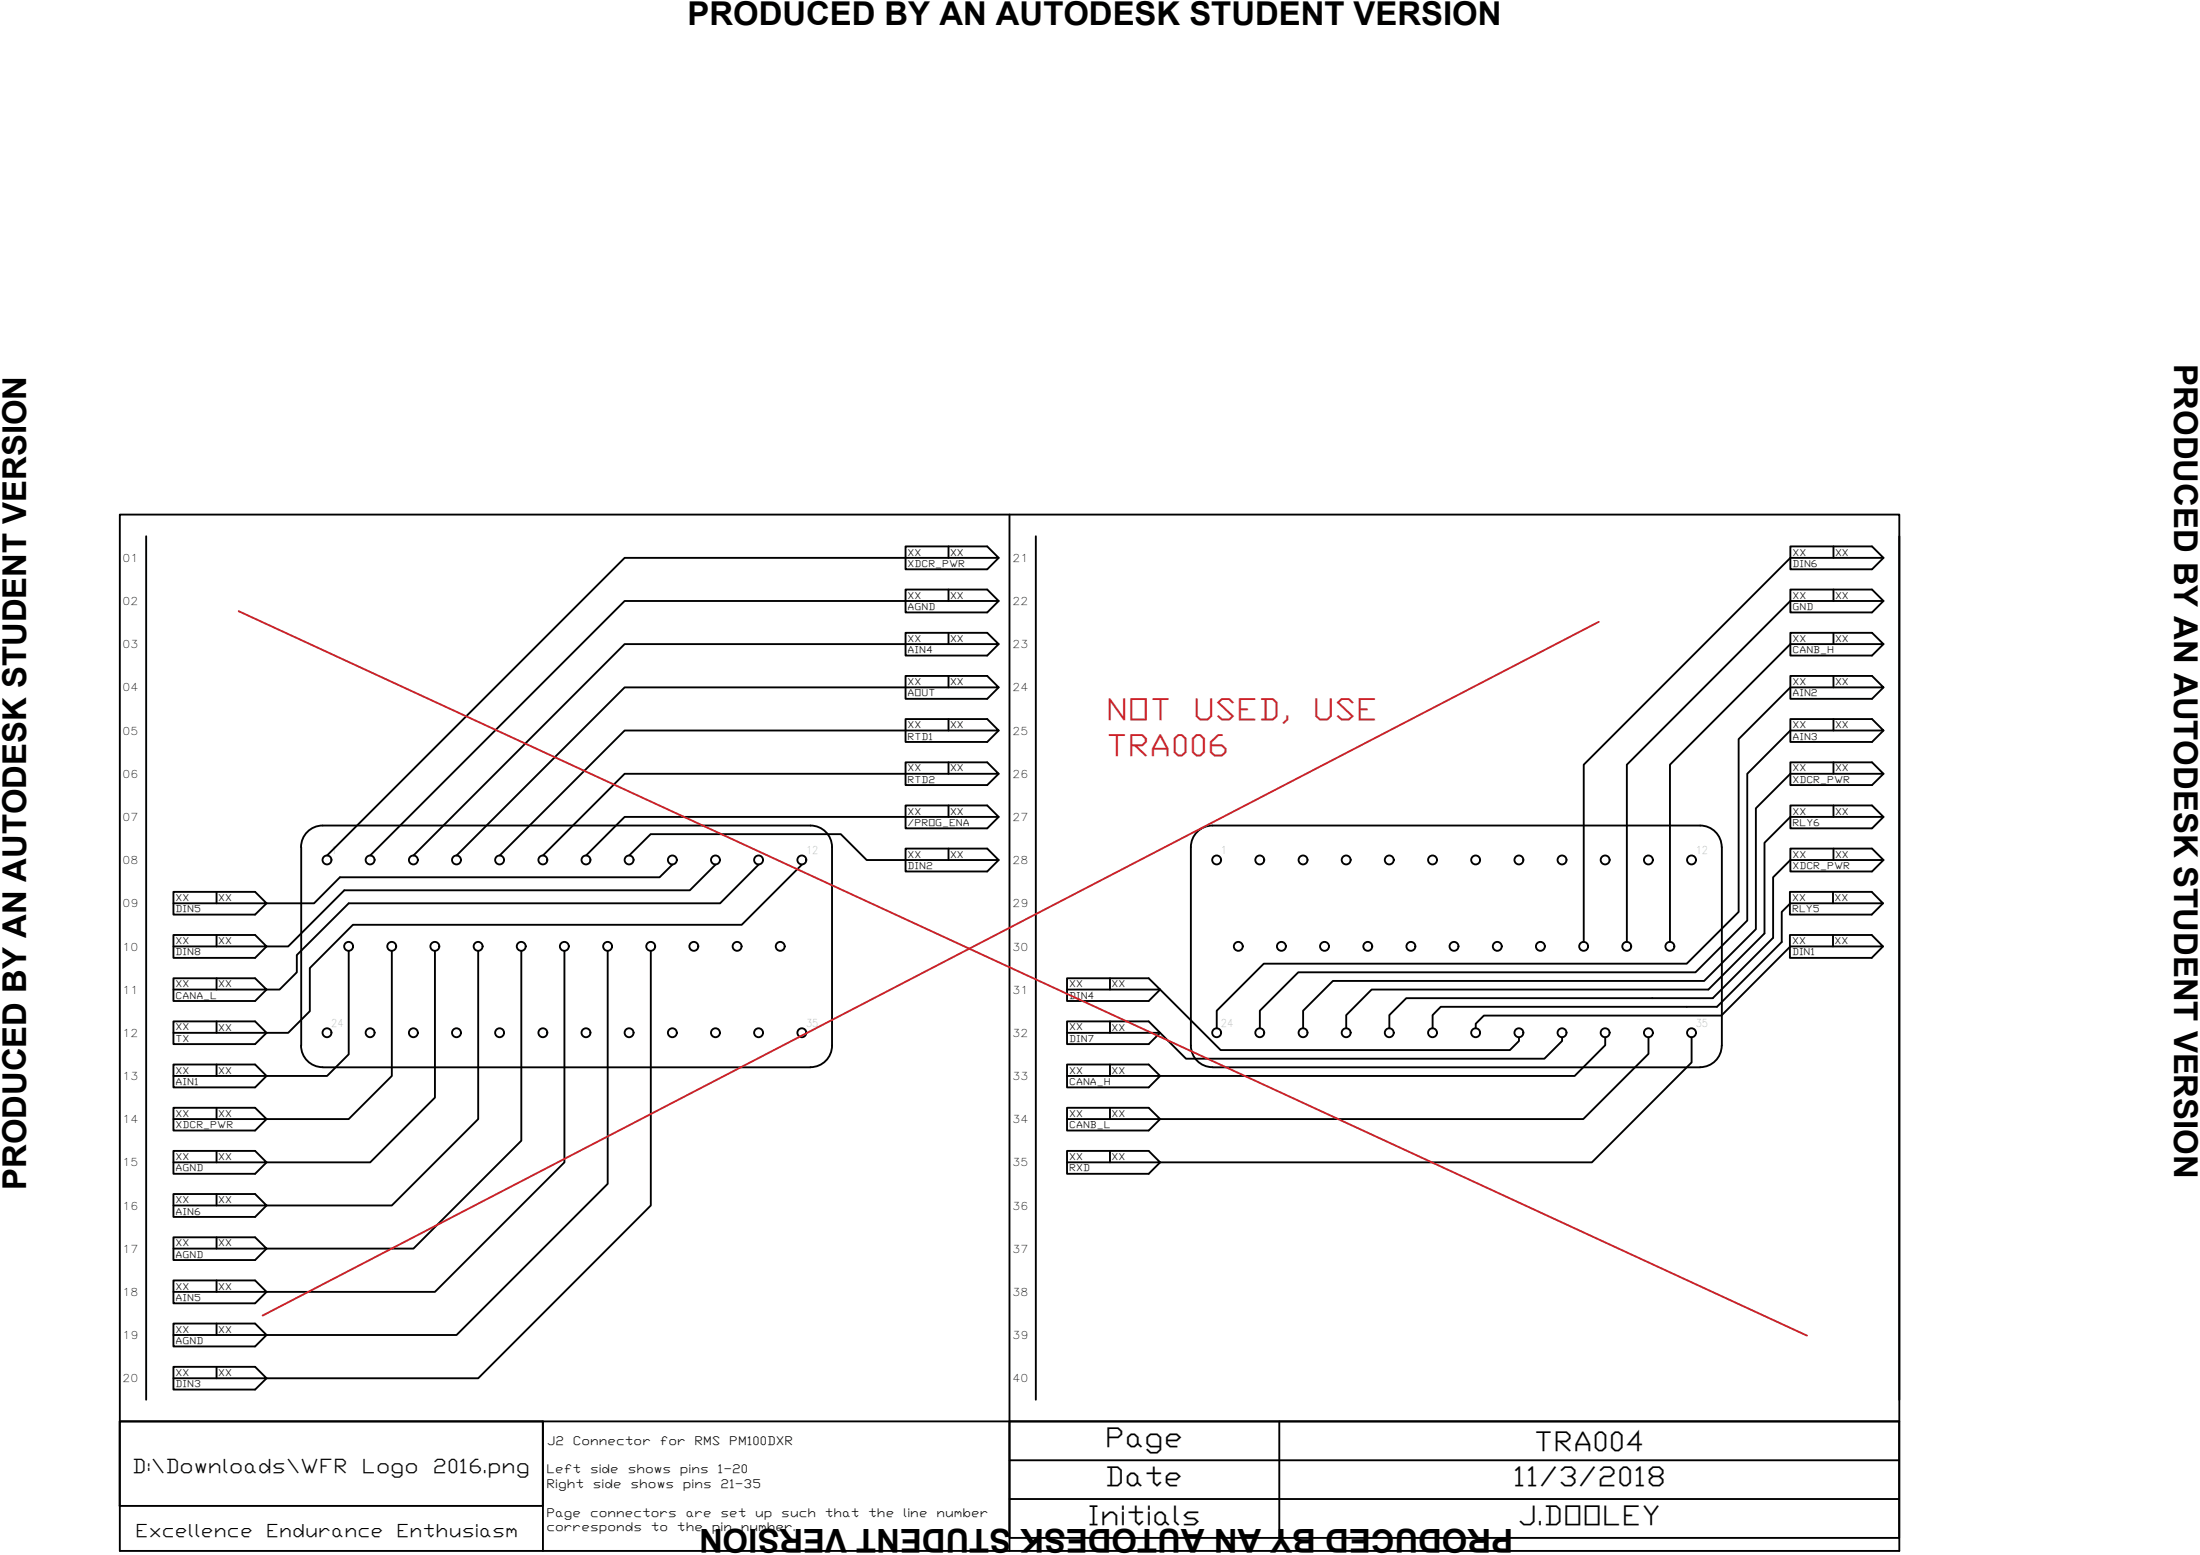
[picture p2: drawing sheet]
<svg xmlns="http://www.w3.org/2000/svg" width="297mm" height="210mm" viewBox="0 0 297 210" stroke-linecap="round" stroke-linejoin="round" font-family="sans-serif">
<g fill="none" stroke="#000" stroke-width=".25">
<path d="M16.2 69.5h240.2v139.9h-240.2zM19.7 72.4v116.5M128.1 73.8v1.5M128.1 79.6v1.5M134.8 75.3l-1.5 1.5h-11v-3h11l1.5 1.5h-50.5l-40.1 40.2M136.3 69.5v139.9M139.9 72.4v116.5M247.6 73.8v1.5M247.6 79.6v1.5M254.3 75.3l-1.5 1.5h-11.1v-3h11.1l1.5 1.5h-12.6l-27.9 27.9v23.9M256.4 72.4v116.5M128.1 85.4v1.5"/>
<path d="M128.1 91.2v1.6M128.1 97.1v1.5M134.8 81.1l-1.5 1.6h-11v-3.1h11l1.5 1.5h-50.5l-34.3 34.4M134.8 86.9l-1.5 1.6h-11v-3.1h11l1.5 1.5h-50.5l-28.5 28.6M134.8 92.8l-1.5 1.5h-11v-3.1h11l1.5 1.6h-50.5l-22.7 22.7M134.8 98.6l-1.5 1.6h-11v-3.1h11l1.5 1.5h-50.5l-16.8 16.9M247.6 85.4v1.5M247.6 91.2v1.6M247.6 97.1v1.5M254.3 81.1l-1.5 1.6h-11.1v-3.1h11.1l1.5 1.5h-12.6l-22 22.1v23.9M254.3 86.9l-1.5 1.6h-11.1v-3.1h11.1l1.5 1.5h-12.6l-16.2 16.3v23.9M254.3 92.8l-1.5 1.5h-11.1v-3.1h11.1l1.5 1.6h-12.6l-7 7v23.3l-7 7h-57.1l-6.3 6.3v2.4"/>
<path d="M254.3 98.6l-1.5 1.6h-11.1v-3.1h11.1l1.5 1.5h-12.6l-5.8 5.9v19.8l-7 6.9h-53.6l-5.2 5.2v2.4M40.7 114.4v26.8M43.6 111.4a2.91 2.91 0 0 0-3 2.9M43.6 111.4h65.8a2.91 2.91 0 0 1 2.9 2.9v26.9M84.9 115.5l2.9-2.9h25.7l3.5 3.5h17.8l-1.5-1.6h-11v3.1h11l1.5-1.5M90.8 116.7l-1.7 1.7h-43.2l-3.5 3.5h-6.4l-1.6 1.6h-11v-3.1h11l1.6 1.5h-12.6M96.6 116.7l-3.5 3.5h-46.6l-7.6 7.6h-2.9l-1.6 1.5h-11v-3.1h11l1.6 1.6h-12.6M102.4 116.7l-5.2 5.2h-50.1l-7 7v2.3l-2.4 2.4h-1.7l-1.6 1.5h-11v-3h11l1.6 1.5h-12.6M108.3 116.7l-8.2 8.1h-52.4l-5.9 5.9v5.8l-2.9 2.9h-2.9l-1.6 1.5h-11v-3h11l1.6 1.5h-12.6M128.1 102.9v1.6M128.1 108.7v1.6M128.1 114.5v1.6"/>
<path d="M134.8 104.5l-1.5 1.5h-11v-3.1h11l1.5 1.6h-50.5l-11 11M134.8 110.3l-1.5 1.5h-11v-3.1h11l1.5 1.6h-50.5l-5.2 5.2M247.6 102.9v1.6M247.6 108.7v1.6M247.6 114.5v1.6M254.3 104.5l-1.5 1.5h-11.1v-3.1h11.1l1.5 1.6h-12.6l-4.6 4.6v16.3l-7 7h-50.1l-4.1 4v2.4M254.3 110.3l-1.5 1.5h-11.1v-3.1h11.1l1.5 1.6h-12.6l-3.5 3.5v12.2l-7.5 7.6h-45.5l-3.4 3.4v1.8M254.3 116.1l-1.5 1.5h-11.1v-3.1h11.1l1.5 1.6h-12.6l-2.3 2.3v8.2l-8.1 8.1h-41.4l-2.3 2.3v1.8M29.2 120.4v1.5M29.2 126.2v1.6M29.2 132.1v1.5M29.2 137.9v1.5"/>
<path d="M47.1 128.4v13.9l-2.9 2.9h-8.2l-1.6 1.6h-11v-3.1h11l1.6 1.5h-12.6M52.9 128.4v16.8l-5.8 5.9h-11.1l-1.6 1.5h-11v-3.1h11l1.6 1.6h-12.6M58.7 128.4v19.8l-8.7 8.7h-14l-1.6 1.5h-11v-3h11l1.6 1.5h-12.6M64.6 128.4v22.7l-11.7 11.6h-16.9l-1.6 1.6h-11v-3.1h11l1.6 1.5h-12.6M70.4 128.4v25.6l-14.6 14.5h-19.8l-1.6 1.6h-11v-3.1h11l1.6 1.5h-12.6M76.2 128.4v28.5l-17.5 17.5h-22.7l-1.6 1.5h-11v-3.1h11l1.6 1.6h-12.6M82 128.4v31.4l-20.4 20.4h-25.6l-1.6 1.6h-11v-3.1h11l1.6 1.5h-12.6M87.9 128.4v34.3l-23.3 23.3h-28.6l-1.6 1.6h-11v-3.1h11l1.6 1.5h-12.6M144.1 133.6h12.5l-1.5-1.5h-11v3h11l1.5-1.5 8.2 8.1h39.1l1.2-1.2v-.5M144.1 139.4h12.5l-1.5-1.5h-11v3h11l1.5-1.5 3.5 3.5h48.4l2.4-2.4v-.5M149.9 132.1v1.5M149.9 137.9v1.5"/>
<path d="M241.7 121.9h12.5l-1.5-1.5h-11v3.1h11l1.5-1.6M241.7 127.8h12.5l-1.5-1.6h-11v3.1h11l1.5-1.5M241.7 127.8l-9.3 9.3h-32.1l-1.1 1.1v.6M241.7 121.9l-1.1 1.2v4.1l-8.8 8.7h-37.3l-1.1 1.1v1.8M247.5 120.4v1.5M247.5 126.2v1.6M29.2 143.7v1.5M29.2 149.5v1.6M29.2 155.4v1.5M40.6 141.1a2.91 2.91 0 0 0 3 3M112.3 141.1a2.91 2.91 0 0 1-2.9 3h-65.8M149.9 143.7v1.5"/>
<path d="M149.9 149.5v1.6M149.9 155.4v1.5M160.8 141.1a2.91 2.91 0 0 0 2.9 3h65.9a2.95 2.95 0 0 0 2.9-3M160.8 141.2v-26.9a2.91 2.91 0 0 1 2.9-2.9h65.9a2.91 2.91 0 0 1 2.9 2.9v26.9M216.7 140v1.1l-4.1 4.1h-56l-1.5 1.6h-11v-3.1h11l1.5 1.5h-12.5M222.6 140v2.3l-8.8 8.8h-57.2l-1.5 1.5h-11v-3.1h11l1.5 1.6h-12.5M228.4 140v3.4l-13.5 13.5h-58.3l-1.5 1.5h-11v-3h11l1.5 1.5h-12.5M29.2 161.2v1.5M29.2 167v1.5M29.2 172.8v1.6M29.2 178.7v1.5M16.2 191.9h57.1v11.4h-57.1z"/>
<path d="M16.2 191.9h240.2v15.7h-120.1v-15.7M29.2 184.5v1.5M73.3 191.9v17.5M136.3 197.1h120.1M172.7 191.9v15.7M136.3 202.3h120.1"/>
<circle cx="44.2" cy="116.1" r=".6"/>
<circle cx="50" cy="116.1" r=".6"/>
<circle cx="55.8" cy="116.1" r=".6"/>
<circle cx="61.6" cy="116.1" r=".6"/>
<circle cx="67.5" cy="116.1" r=".6"/>
<circle cx="73.3" cy="116.1" r=".6"/>
<circle cx="79.1" cy="116.1" r=".6"/>
<circle cx="84.9" cy="116.1" r=".6"/>
<circle cx="90.8" cy="116.1" r=".6"/>
<circle cx="96.6" cy="116.1" r=".6"/>
<circle cx="102.4" cy="116.1" r=".6"/>
<circle cx="108.3" cy="116.1" r=".6"/>
<circle cx="164.3" cy="116.1" r=".6"/>
<circle cx="170.1" cy="116.1" r=".6"/>
<circle cx="175.9" cy="116.1" r=".6"/>
<circle cx="181.8" cy="116.1" r=".6"/>
<circle cx="187.6" cy="116.1" r=".6"/>
<circle cx="193.4" cy="116.1" r=".6"/>
<circle cx="199.2" cy="116.1" r=".6"/>
<circle cx="205.1" cy="116.1" r=".6"/>
<circle cx="210.9" cy="116.1" r=".6"/>
<circle cx="216.7" cy="116.1" r=".6"/>
<circle cx="222.6" cy="116.1" r=".6"/>
<circle cx="228.4" cy="116.1" r=".6"/>
<circle cx="44.2" cy="139.4" r=".6"/>
<circle cx="47.1" cy="127.7" r=".6"/>
<circle cx="50" cy="139.4" r=".6"/>
<circle cx="52.9" cy="127.7" r=".6"/>
<circle cx="55.8" cy="139.4" r=".6"/>
<circle cx="58.7" cy="127.7" r=".6"/>
<circle cx="61.6" cy="139.4" r=".6"/>
<circle cx="64.6" cy="127.7" r=".6"/>
<circle cx="67.5" cy="139.4" r=".6"/>
<circle cx="70.4" cy="127.7" r=".6"/>
<circle cx="73.3" cy="139.4" r=".6"/>
<circle cx="76.2" cy="127.7" r=".6"/>
<circle cx="79.1" cy="139.4" r=".6"/>
<circle cx="82" cy="127.7" r=".6"/>
<circle cx="84.9" cy="139.4" r=".6"/>
<circle cx="87.9" cy="127.7" r=".6"/>
<circle cx="90.8" cy="139.4" r=".6"/>
<circle cx="93.7" cy="127.7" r=".6"/>
<circle cx="96.6" cy="139.4" r=".6"/>
<circle cx="99.5" cy="127.7" r=".6"/>
<circle cx="102.4" cy="139.4" r=".6"/>
<circle cx="105.3" cy="127.7" r=".6"/>
<circle cx="108.3" cy="139.4" r=".6"/>
<circle cx="164.3" cy="139.4" r=".6"/>
<circle cx="167.2" cy="127.7" r=".6"/>
<circle cx="170.1" cy="139.4" r=".6"/>
<circle cx="173" cy="127.7" r=".6"/>
<circle cx="175.9" cy="139.4" r=".6"/>
<circle cx="178.8" cy="127.7" r=".6"/>
<circle cx="181.8" cy="139.4" r=".6"/>
<circle cx="184.7" cy="127.7" r=".6"/>
<circle cx="187.6" cy="139.4" r=".6"/>
<circle cx="190.5" cy="127.7" r=".6"/>
<circle cx="193.4" cy="139.4" r=".6"/>
<circle cx="196.3" cy="127.7" r=".6"/>
<circle cx="199.2" cy="139.4" r=".6"/>
<circle cx="202.2" cy="127.7" r=".6"/>
<circle cx="205.1" cy="139.4" r=".6"/>
<circle cx="208" cy="127.7" r=".6"/>
<circle cx="210.9" cy="139.4" r=".6"/>
<circle cx="213.8" cy="127.7" r=".6"/>
<circle cx="216.7" cy="139.4" r=".6"/>
<circle cx="219.6" cy="127.7" r=".6"/>
<circle cx="222.6" cy="139.4" r=".6"/>
<circle cx="225.5" cy="127.7" r=".6"/>
<circle cx="228.4" cy="139.4" r=".6"/>
</g>
<path d="M32.2 82.5l211.8 97.8M215.9 83.9l-180.4 93.7" fill="none" stroke="#cd2027" stroke-width=".25"/>
<g font-size="4.4">
<text x="92.8" y="3.4">PRODUCED BY AN AUTODESK STUDENT VERSION</text>
<text x="293.6" y="49.2" transform="rotate(90 293.6 49.2)">PRODUCED BY AN AUTODESK STUDENT VERSION</text>
<text x="3.5" y="160.6" transform="rotate(-90 3.5 160.6)">PRODUCED BY AN AUTODESK STUDENT VERSION</text>
<text x="204.3" y="206.4" transform="rotate(180 204.3 206.4)">PRODUCED BY AN AUTODESK STUDENT VERSION</text>
</g>
<g font-size="4.1" fill="#cd2027">
<text x="149.4" y="97.1">NOT</text>
<text x="161.1" y="97.1">USED,</text>
<text x="177.2" y="97.1">USE</text>
<text x="149.3" y="102">TRA006</text>
</g>
<g font-size="3.7">
<text x="149.2" y="195.4">Page</text>
<text x="207.1" y="195.9">TRA004</text>
<text x="149.2" y="200.6">Date</text>
<text x="204.2" y="200.7">11/3/2018</text>
<text x="146.8" y="205.9">Initials</text>
<text x="204.9" y="205.9">J.DOOLEY</text>
</g>
<g font-size="2.7">
<text x="17.9" y="198.9">D:\Downloads\WFR</text>
<text x="48.9" y="198.9">Logo</text>
<text x="58.5" y="198.9">2016.png</text>
</g>
<g font-size="2.4">
<text x="18.3" y="207.5">Excellence</text>
<text x="35.9" y="207.5">Endurance</text>
<text x="53.5" y="207.5">Enthusiasm</text>
</g>
<g font-size="1.6">
<text x="73.8" y="195">J2</text>
<text x="77.3" y="195">Connector</text>
<text x="89.1" y="195">for</text>
<text x="93.8" y="195">RMS</text>
<text x="98.5" y="195">PM100DXR</text>
<text x="73.8" y="198.9">Left</text>
<text x="73.8" y="200.8">Right</text>
<text x="79.7" y="198.9">side</text>
<text x="80.1" y="200.8">side</text>
<text x="84.8" y="198.9">shows</text>
<text x="85.1" y="200.8">shows</text>
<text x="91.8" y="198.9">pins</text>
<text x="92.2" y="200.8">pins</text>
<text x="96.9" y="198.9">1-20</text>
<text x="97.3" y="200.8">21-35</text>
<text x="73.8" y="204.7">Page</text>
<text x="73.8" y="206.7">corresponds</text>
<text x="79.7" y="204.7">connectors</text>
<text x="87.9" y="206.7">to</text>
<text x="91.4" y="206.7">the</text>
<text x="92.6" y="204.7">are</text>
<text x="96.1" y="206.7">pin</text>
<text x="97.3" y="204.7">set</text>
<text x="100" y="206.7">number.</text>
<text x="102" y="204.7">up</text>
<text x="105.5" y="204.7">such</text>
<text x="111.4" y="204.7">that</text>
<text x="117.2" y="204.7">the</text>
<text x="121.9" y="204.7">line</text>
<text x="126.4" y="204.7">number</text>
</g>
<g font-size="1.5">
<text x="16.6" y="75.9">01</text>
<text x="136.7" y="75.9">21</text>
<text x="16.6" y="81.7">02</text>
<text x="136.7" y="81.7">22</text>
<text x="16.6" y="87.5">03</text>
<text x="136.7" y="87.5">23</text>
<text x="16.6" y="93.3">04</text>
<text x="136.7" y="93.3">24</text>
<text x="16.6" y="99.2">05</text>
<text x="136.7" y="99.2">25</text>
<text x="16.6" y="105">06</text>
<text x="136.7" y="105">26</text>
<text x="16.6" y="110.8">07</text>
<text x="136.7" y="110.8">27</text>
<text x="16.6" y="116.6">08</text>
<text x="136.7" y="116.6">28</text>
<text x="16.6" y="122.5">09</text>
<text x="136.7" y="122.5">29</text>
<text x="16.6" y="128.3">10</text>
<text x="136.7" y="128.3">30</text>
<text x="16.6" y="134.1">11</text>
<text x="136.7" y="134.1">31</text>
<text x="16.6" y="139.9">12</text>
<text x="136.7" y="139.9">32</text>
<text x="16.6" y="145.8">13</text>
<text x="136.7" y="145.8">33</text>
<text x="16.6" y="151.6">14</text>
<text x="136.7" y="151.6">34</text>
<text x="16.6" y="157.5">15</text>
<text x="136.7" y="157.5">35</text>
<text x="16.6" y="163.3">16</text>
<text x="136.7" y="163.3">36</text>
<text x="16.6" y="169.1">17</text>
<text x="136.7" y="169.1">37</text>
<text x="16.6" y="174.9">18</text>
<text x="136.7" y="174.9">38</text>
<text x="16.6" y="180.8">19</text>
<text x="136.7" y="180.8">39</text>
<text x="16.6" y="186.6">20</text>
<text x="136.7" y="186.6">40</text>
</g>
<g font-size="1.5" fill="#6eddc1">
<text x="44.7" y="115.3">1</text>
<text x="108.8" y="115.3">12</text>
<text x="164.8" y="115.3">1</text>
<text x="228.9" y="115.3">12</text>
<text x="44.7" y="138.6">24</text>
<text x="108.8" y="138.6">35</text>
<text x="164.8" y="138.6">24</text>
<text x="228.9" y="138.6">35</text>
</g>
<g font-size="1.3">
<text x="122.5" y="75">XX</text>
<text x="122.5" y="76.5">XDCR_PWR</text>
<text x="128.3" y="75">XX</text>
<text x="242" y="75">XX</text>
<text x="242" y="76.5">DIN6</text>
<text x="247.8" y="75">XX</text>
<text x="122.5" y="80.8">XX</text>
<text x="122.5" y="82.4">AGND</text>
<text x="128.3" y="80.8">XX</text>
<text x="242" y="80.8">XX</text>
<text x="242" y="82.4">GND</text>
<text x="247.8" y="80.8">XX</text>
<text x="122.5" y="86.6">XX</text>
<text x="122.5" y="88.2">AIN4</text>
<text x="128.3" y="86.6">XX</text>
<text x="242" y="86.6">XX</text>
<text x="242" y="88.2">CANB_H</text>
<text x="247.8" y="86.6">XX</text>
<text x="122.5" y="92.5">XX</text>
<text x="122.5" y="94">AOUT</text>
<text x="128.3" y="92.5">XX</text>
<text x="242" y="92.5">XX</text>
<text x="242" y="94">AIN2</text>
<text x="247.8" y="92.5">XX</text>
<text x="122.5" y="98.3">XX</text>
<text x="122.5" y="99.8">RTD1</text>
<text x="128.3" y="98.3">XX</text>
<text x="242" y="98.3">XX</text>
<text x="242" y="99.8">AIN3</text>
<text x="247.8" y="98.3">XX</text>
<text x="122.5" y="104.1">XX</text>
<text x="122.5" y="105.7">RTD2</text>
<text x="128.3" y="104.1">XX</text>
<text x="242" y="104.1">XX</text>
<text x="242" y="105.7">XDCR_PWR</text>
<text x="247.8" y="104.1">XX</text>
<text x="122.5" y="110">XX</text>
<text x="122.5" y="111.5">/PROG_ENA</text>
<text x="128.3" y="110">XX</text>
<text x="242" y="110">XX</text>
<text x="242" y="111.5">RLY6</text>
<text x="247.8" y="110">XX</text>
<text x="122.5" y="115.8">XX</text>
<text x="122.5" y="117.3">DIN2</text>
<text x="128.3" y="115.8">XX</text>
<text x="242" y="115.8">XX</text>
<text x="242" y="117.3">XDCR_PWR</text>
<text x="247.8" y="115.8">XX</text>
<text x="23.7" y="121.6">XX</text>
<text x="23.7" y="123.1">DIN5</text>
<text x="29.4" y="121.6">XX</text>
<text x="242" y="121.6">XX</text>
<text x="242" y="123.1">RLY5</text>
<text x="247.7" y="121.6">XX</text>
<text x="23.7" y="127.5">XX</text>
<text x="23.7" y="129">DIN8</text>
<text x="29.4" y="127.5">XX</text>
<text x="242" y="127.5">XX</text>
<text x="242" y="129">DIN1</text>
<text x="247.7" y="127.5">XX</text>
<text x="23.7" y="133.3">XX</text>
<text x="23.7" y="134.8">CANA_L</text>
<text x="29.4" y="133.3">XX</text>
<text x="144.4" y="133.3">XX</text>
<text x="144.4" y="134.8">DIN4</text>
<text x="150.1" y="133.3">XX</text>
<text x="23.7" y="139.1">XX</text>
<text x="23.7" y="140.6">TX</text>
<text x="29.4" y="139.1">XX</text>
<text x="144.4" y="139.1">XX</text>
<text x="144.4" y="140.6">DIN7</text>
<text x="150.1" y="139.1">XX</text>
<text x="23.7" y="144.9">XX</text>
<text x="23.7" y="146.4">AIN1</text>
<text x="29.4" y="144.9">XX</text>
<text x="144.4" y="144.9">XX</text>
<text x="144.4" y="146.4">CANA_H</text>
<text x="150.1" y="144.9">XX</text>
<text x="23.7" y="150.8">XX</text>
<text x="23.7" y="152.3">XDCR_PWR</text>
<text x="29.4" y="150.8">XX</text>
<text x="144.4" y="150.8">XX</text>
<text x="144.4" y="152.3">CANB_L</text>
<text x="150.1" y="150.8">XX</text>
<text x="23.7" y="156.6">XX</text>
<text x="23.7" y="158.1">AGND</text>
<text x="29.4" y="156.6">XX</text>
<text x="144.4" y="156.6">XX</text>
<text x="144.4" y="158.1">RXD</text>
<text x="150.1" y="156.6">XX</text>
<text x="23.7" y="162.4">XX</text>
<text x="23.7" y="163.9">AIN6</text>
<text x="29.4" y="162.4">XX</text>
<text x="23.7" y="168.2">XX</text>
<text x="23.7" y="169.8">AGND</text>
<text x="29.4" y="168.2">XX</text>
<text x="23.7" y="174.1">XX</text>
<text x="23.7" y="175.6">AIN5</text>
<text x="23.7" y="179.9">XX</text>
<text x="29.4" y="174.1">XX</text>
<text x="29.4" y="179.9">XX</text>
<text x="23.7" y="181.4">AGND</text>
<text x="23.7" y="185.7">XX</text>
<text x="29.4" y="185.7">XX</text>
<text x="23.7" y="187.3">DIN3</text>
</g>
</svg>
